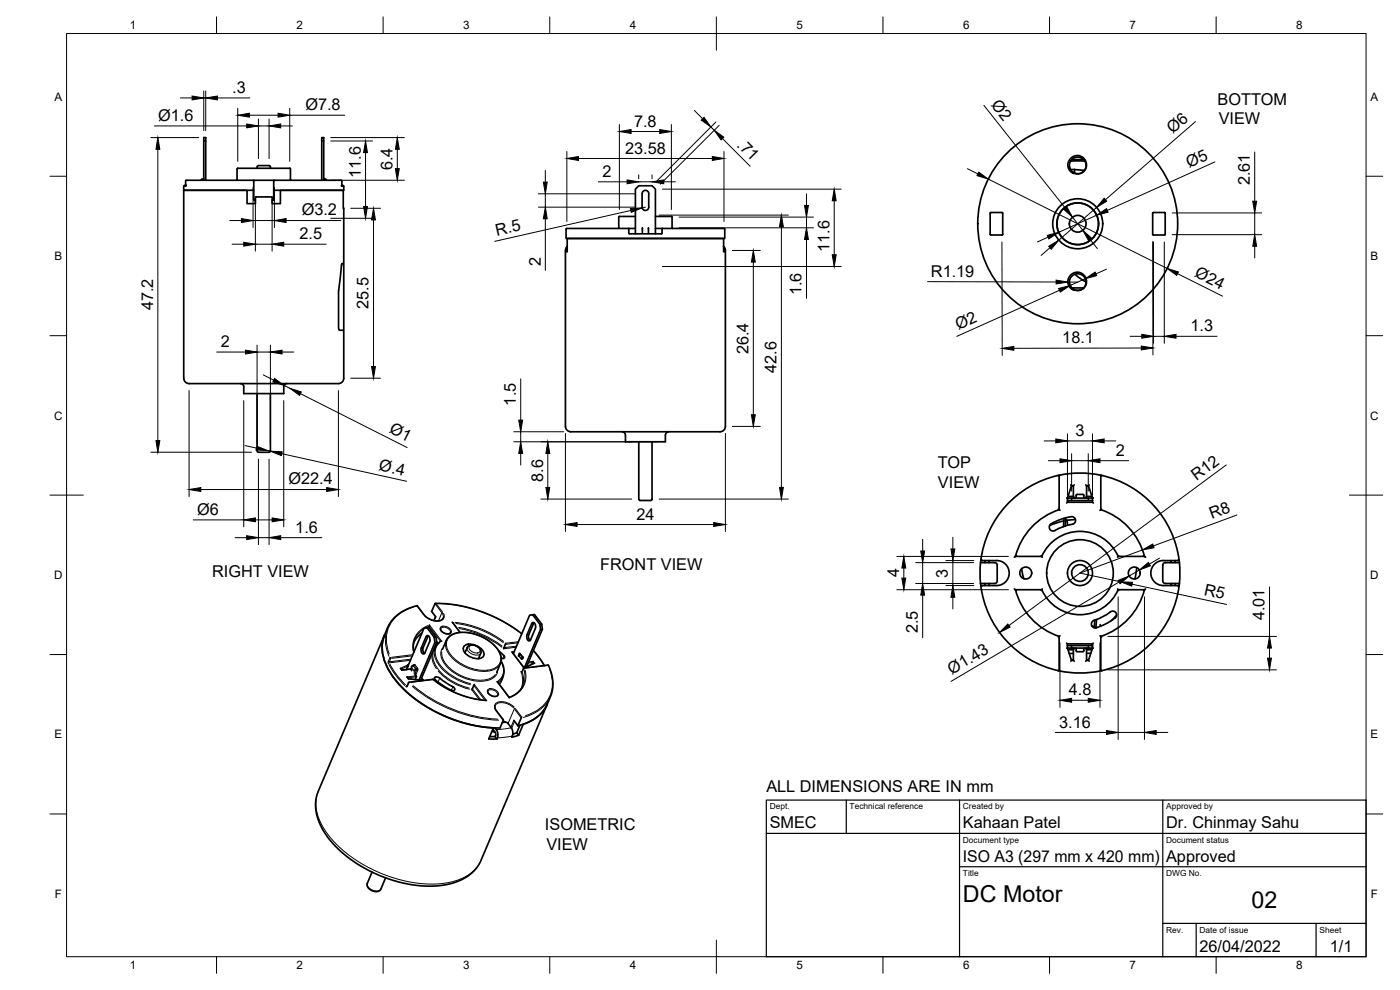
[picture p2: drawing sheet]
<svg xmlns="http://www.w3.org/2000/svg" width="420mm" height="297mm" viewBox="0 0 420 297" stroke-linecap="round" stroke-linejoin="round" font-family="sans-serif">
<!-- layer: Visible -->
<g fill="none" stroke="#000" stroke-width=".51">
<path d="M55.7 55.5v-1.2l.2-.2h46.5l.2 .2v1.5M55.7 55.5v.3M61.2 53.5l-.9 .6M61.2 54.1v-12.8h.5v12.8M61.2 42.3h.5M71 54.1l.1-.2 .1-3.2 .2-.2h15.6l.2 .2v3.2l.2 .2M75.9 54.1l.3 .2v2.8h-21.1h19v4h2.5v-2h5.1v2h2.5v-4h18.8l.2 56.4a2.18 2.18 0 0 1-2.7 1.6h-42.7a2.19 2.19 0 0 1-2.7-1.6l.1-57.6 .5-.2v-.2M76.2 57.1v2.9l.4 .1M77.2 50.1v.4M77.2 50.1a.99 .99 0 0 1 1.3-.4h1.3a1.04 1.04 0 0 1 1.4 .4M81.2 50.1v.4M82.1 57.1v2.9l-.4 .1"/>
<path d="M82.4 54.1l-.3 .2v2.8h21.1v-1.2l-.6-.2v-.2M96.6 54.1v-12.8h.6v12.8M96.6 42.3h.6M97.2 53.5l.8 .6M193 57.4a1.01 1.01 0 0 1 1.1-.2 1.01 1.01 0 0 1 .6 .9v4a1.01 1.01 0 0 1-1 1 1.01 1.01 0 0 1-1-.9v-4.1zM320.9 49.9l.3 .8 .7 .9M321 49.9v-.9l.4-.8 1.3-.9h1.6l.8 .5 .5 .6 .3 1.5-.2 .8-.6 .8-1.5 .6-.9-.1-.8-.4M321 49.9l.3 1 1 1.2-1.3-1-.5-1.4a2.77 2.77 0 0 1 2.5-3.1 2.77 2.77 0 0 1 3 2.6 2.77 2.77 0 0 1-2.7 2.9l-1.4-.5M321.6 47.9h3.6M322.5 50.9v1.1M322.5 50.9l2.9 .2M322.5 50.9h-1.2"/>
<path d="M325.6 48.4h-4.3M103 79.1h-.3l-.2 .4-.9 7.6M169.7 75.1v52.8a2.15 2.15 0 0 0 2.6 1.6h42.8a2.18 2.18 0 0 0 2.6-1.6v-52.8M170.2 74.1l-.3 .7-.1 .8h.4v-4h47v4h.4l-.1-.8-.3-.7M170.2 74l-.5 1.1M185.9 64.9h4.8M185.9 64.9l-.2 .2v3.2l-.2 .2M188.5 68.5l.4 1.7h9.6l.2-.2v-1.3M190.7 70.2v-13.5l1-1h4l1 1v13.5M190.7 68.5h-20.7l-.1 3.1h47.6l-.1-3.1h-20.7M192.8 68.4v1.4M194.6 68.4v1.4"/>
<path d="M196.7 64.9h4.8M198.9 68.5l-.2 .2M201.5 64.9l.2 .2M201.7 65.1v3.2l.2 .2M217.2 74l.5 1.1M297.2 63.9v6.5M297.2 70.2l.2 .3h3.3M300.7 63.8h-3.3l-.2 .2M300.7 63.8l.2 .2M300.9 70.2l-.2 .3M300.9 63.9v6.5M345.9 63.9v6.5"/>
<path d="M345.9 70.2l.3 .3h3.2M349.4 63.8h-3.2l-.3 .2M349.5 63.8l.2 .2M349.7 70.2l-.2 .3M349.7 63.9v6.5M101.6 87.1v11.3l.3 .7h1.1M320.9 84.9l.3 .8 .7 .9M321 84.9v-.9l.4-.8 1.4-1 1.6 .1 1.2 1.1 .3 1.5-.2 .8-.6 .8-1.4 .6-1.1-.1-.7-.4M321 84.9l.4 1.2 1 .9-.7-.2-.7-.6-.5-1.6a2.77 2.77 0 0 1 2.6-3 2.77 2.77 0 0 1 2.9 2.7 2.77 2.77 0 0 1-2.8 2.8l-1.3-.5M321.6 86.4h3.6M322.6 82.3l3.3 2.3M72.2 115.1a.97 .97 0 0 1 1 1v2h12v-2a1.01 1.01 0 0 1 1-1"/>
<path d="M77.2 118.1v17.2M81.2 118.1v17.2l-.4 .4M77.2 135.3l.4 .4M77.6 135.7h3.2M186.7 129.5a1.01 1.01 0 0 1 1 1.1v2h12v-2M191.7 132.6v17.2a.97 .97 0 0 0 1.3 .4h1.4a1.01 1.01 0 0 0 1.3-.4v-17.2M200.7 129.5a1.01 1.01 0 0 0-1 1.1M315.2 157.4a14.8 14.8 0 0 1 6.6-2.4 1.16 1.16 0 0 1 1 1.2 1.16 1.16 0 0 1-1 1.1 16.1 16.1 0 0 0-5.5 2 1.15 1.15 0 0 1-1.2-.5 1.15 1.15 0 0 1 .1-1.4zM317.6 142.7a30 30 0 0 0-23.3 25.5M317.6 142.7l.3 .2v10a20 20 0 0 0-13.1 14M317.6 152.8l.5 .3M319.3 156.3l-4.3 1.4"/>
<path d="M319.3 155.5l-.1 2.5M319.9 155.4l-.2 2.4M320.1 149.4h.3M320.2 156.1l-.4 .1M320.2 156.1l.2 1.2M320.4 149.4h7.5M320.4 149.4v.8h7.5M320.4 150.2v.5h7.5M320.4 150.7l-.3 .2M320.5 148.9h1.6M321.4 145.5l.2 .2M321.6 149.4v.8"/>
<path d="M322.4 149.2l-.3 .2v-3.7h-.5l-1.2 3.7M322.4 145.5l-.3 .2M322.7 155.9l-2.5 .2M323 148.6v.6l-.2 .2M325.2 148.6l-.2-.3h-1.8l-.2 .3M325.2 148.6v.6l.3 .2M325.8 149.2l.3 .2v-3.7h.6l1.2 3.7M325.8 145.5l.3 .2M326.1 148.9h1.6M326.6 149.4v.8M326.9 145.5l-.2 .2M327.9 150.7l.2 .2"/>
<path d="M327.9 149.4v1.3M328.1 149.4h-.2M330.2 142.5l.5 .1M330.2 142.5a33.9 33.9 0 0 0-12.6 .1M330.4 152.9a20 20 0 0 1 13.1 14M330.4 152.9l-.3 .2M330.4 142.9v10M330.6 152.8l-.2 .1M330.7 142.7a30 30 0 0 1 23.2 25.5M330.7 142.7l-.3 .2M294.3 175.1v.6M294.3 168.8l-.2 3.1 .2 3.2"/>
<path d="M294.3 168.8h4.2a.72 .72 0 0 1 .8 .8v4.7l-.2 .5-.6 .3h-4.2M294.3 168.2h4.8a3.8 3.8 0 0 1 3.8 3.7 3.8 3.8 0 0 1-3.8 3.8h-4.8M294.3 175.7l.3 .2M294.3 168.2v.6M294.3 175.7a30 30 0 0 0 23.3 25.5M294.6 167.9l-.3 .3M295.5 175.1l.1 .6M295.6 168.2l-.1 .6M296.8 175.1l.1 .6M296.8 168.4v.4M296.9 168.2l-.1 .2M304.4 176.7l.4 .2"/>
<path d="M304.8 166.9l-.4 .3M304.8 176.9l.3 .3M304.8 166.9h7.9M304.8 176.9h7.9M304.8 176.9a20 20 0 0 0 13.1 14M305.1 166.7l-.3 .2M306.6 170.6l.6 3M312.5 166.7l.2 .2M312.7 176.9l-.2 .3M312.7 166.9l.1 .3M312.8 176.7l-.1 .2M335.4 176.7l.2 .2"/>
<path d="M335.6 166.9a12.5 12.5 0 0 0-11.5-7.5 12.5 12.5 0 0 0-11.4 7.5M335.6 176.9a12.5 12.5 0 0 1-11.5 7.5 12.5 12.5 0 0 1-11.4-7.5M335.6 176.9l.1 .3M335.6 166.9l-.2 .3M335.6 176.9h7.9a20 20 0 0 1-13.1 14M335.6 166.9h7.9M335.7 166.7l-.1 .2M341.1 170.3l-.5 3.4M343.2 166.7l.3 .2M343.5 166.9l.3 .3M343.8 176.7l-.6 .5M351.4 168.2v.6"/>
<path d="M351.4 175.1v.6M352.6 168.2l.1 .6M352.7 175.1l-.1 .6M353.6 167.9l.3 .3M353.9 168.2l.1 .6M353.9 175.7a30 30 0 0 1-23.2 25.5M353.9 168.2h-4.8a3.8 3.8 0 0 0-3.7 3.7 3.8 3.8 0 0 0 3.7 3.8h4.8M353.9 175.7l-.3 .2M353.9 168.8h-4.2l-.5 .2-.2 .6v4.7l.2 .5 .5 .3h4.2M354 168.8l.1 3.1-.1 3.2M354 175.1l-.1 .6M115.4 190.6l-19.9 46.8-.5 1.7-.3 2.1 .4 3.3 .8 2.5 1.2 2.4 2.6 3.4 3 3 3.3 2.6 3.2 2 4.8 2.3 3.8 1.4 4.8 1.2 4.1 .5h4l3.9-.5 3.1-1 2.8-1.5 1.9-1.6 1.9-2.9 19.9-47"/>
<path d="M115.4 190.6a12.8 12.8 0 0 0 2.4 12.2 41.4 41.4 0 0 0 27.5 15.4l4.8 .2 .9-2.3-.2-.3M115.4 190.6a12.5 12.5 0 0 0 2 11.7 40.1 40.1 0 0 0 24.1 15.2l6.6 .9-1.4 3.3h2.4M122.4 199.5l.1 .3M122.5 199.8l-.5 1.1 5.3-12.4 .9-.2 2.1 2.9 .2 1.6-4.7 11.2M124.2 199.6l-.7 .3v1.3M124.5 191.7l-.5 2 .2 2M125.2 181.8l-3 .9-2 1.1-1.5 1.2-1.9 2.4-1.4 3.2M125.2 181.7l2.2 3 1.8 1.2 2.3 .4 .9-.2 .6-.6M127 194.3l-.1 1 .5 .8M128 190.8l.3-.1a1.32 1.32 0 0 1 .7 1.8l-1.5 3.3-.4 .4a1.3 1.3 0 0 1-.7-1.8zM128.2 188.3h.5l2.2 2.9 .2 1.5-4.8 11.2M128.5 190.8l-1.5 3.5"/>
<path d="M128.9 187.5l-.3 .8M130.7 181l3.2 .2 3.8 .5 3.9 .9 3.4 1.1 6.1 2.8 5.5 3.6M130.7 185l-.5 1.2M130.9 191.2h-.6M130.9 181.1h-.4l-1 2.4 1.3 1.6M131.1 192.7l-.6 .1M132.2 188.6l.3 .8 1 .6 1.1 .2 .6-.3M132.5 192.3l-1.3 1.1-1 1.9M132.8 194.8l1.5-3.3 .8-.8 1.4-.6 1.8-.4h1.5l2.1 .4 2.2 .7 2.1 1.1 1.9 1.5 1.2 1.4 .8 1.3 .3 1.2v1.3l-1.3 3.1M135.7 186.7l2.4 3M139.5 193.7a4.4 4.4 0 0 1 5.8 2.4 1.63 1.63 0 0 1-2.2 1.5 4.5 4.5 0 0 1-4.1-2.8l.2-.8zM139.5 195.9l.8-1.7 .4-.5 1.1-.2 1.1 .3 1 .7 .5 .9-.8 2.2"/>
<path d="M149.7 195.3l1.3 1.1a.73 .73 0 0 1 .4 1l-1 .1M150.4 198.4l.6 1.2 .3 1.6-.2 1.4-.6 1.3M151.8 193l-.6 1.7M153.6 195.6l3.5 4.6 1-.2M154.1 196.1l4.9-11.5 .9-.1 2.1 2.8 .2 1.6-4.7 11.2M156 196.1l.1 .1M156.1 196.2l.8 1-.1 .4M159.6 187.2l-1.4 3.3-.1 .8a.81 .81 0 0 0 1 .9l.2-.3M159.6 187.1l.4-.3a1.32 1.32 0 0 1 .7 1.8l-1.5 3.3M159.9 184.5l.5-.1 2.2 2.9 .2 1.5-4.8 11.3M160 198.4l-.4 .9M160.1 195.2l2 2.5 1.3 2"/>
<path d="M160.2 186.8l-1.6 3.8v.8l.5 .8M160.4 199l-2.3 1M162.6 187.3h-.6M162.8 188.8l-.6 .1M317.9 191v10l-.3 .2M317.9 191l-.3 .1M318.1 190.8l-.2 .2M320.1 193l.3 .2M320.4 194.4h7.5M320.4 193.7h7.5v.7M320.4 193.2h7.5v.5M320.4 194.4l1.2 3.7h.5v-3.7l.3 .3"/>
<path d="M320.4 193.2v1.2M320.4 194.4l-.3 .1M320.5 195h1.6M321.6 198.1l-.2 .3M321.6 193.7v.7M322.1 196.1h-1.2M322.1 198.1l.3 .3M322.8 194.4l.4 1.1h2v-.8l.3-.3M326.1 198.1l-.3 .3M326.6 193.7v.7M326.7 198.1l.2 .3M327.4 196h-1.3"/>
<path d="M327.7 187.8l.7 .3M327.7 194.9l-1.6 .1M327.9 194.4l-1.2 3.7h-.6v-3.7l-.3 .3M327.9 194.4l.2 .1M328.1 193l-.2 .2M328.6 186.1l-.2 2.2M328.9 188.3h.1M329.1 185.9l-.2 2.5M330.1 190.8l.3 .2M330.2 187.4v.5M330.4 191l.2 .1M330.4 191v10"/>
<path d="M333.2 183.6a16.9 16.9 0 0 1-5.2 2.7 1.15 1.15 0 0 0-.4 1.4 1.15 1.15 0 0 0 1.4 .6M333.2 183.6a1.15 1.15 0 0 1 1.7 .2 1.15 1.15 0 0 1-.2 1.6M334.6 185.4a17.1 17.1 0 0 1-5.6 2.9M335.1 184.6l-1.6 1.6M120.2 200.5l.4 .5 2.7-.3 .2 .3M120.6 201v.1M122.1 203.1l.5 .6M122.6 203.7l3.2 .3 1-.1M122.6 203.6v.1M123.3 200.7l-.1 .1M124.6 202.5l.3 .4M124.8 202.8l.2 .3-.4 .8"/>
<path d="M125.8 204l.1 .1M126.8 203.9h.2M129.9 203.8l3.3 2.3 4.5 2.2 4.7 1.4 3.6 .5M129.9 203.9h.1M129.9 203.8l-7.1 .9-.6 1.2M130.4 203.3l.5-.2 .7 .2 4.3 2.8a.75 .75 0 0 1 .6 .9l-.2 .1a8.5 8.5 0 0 1-4.6-2.2l-1.2-1.1zM142.4 205.4l-.8 1.5M146.4 207.4l.2 .7 1.1 .7 1.1 .1 .5-.3M148 218.9l.7 1v.8M148.2 218.4l-.3 .9M148.6 218.4l.8 1.5v1l-.3 .8M148.6 211.7l.2 1.2 2.2 3"/>
<path d="M149.2 204.5l3.6 4.8M150.7 216.8l1.2-.1 .4 .2 1.3 1.6 .3 1.2-.3 1.5 2-.6M152.8 209.3v.1M154.2 216.1l1.2 1.6M155.1 219.9l-1.2 .3M156 217.6l-.9 2.3 .5 .7M156.5 215.1l-1.1 2.6M157.1 205.5l-.9 1.5-.9 .8-2.5 1.5M157.1 200.2h.1M157.2 200.5l7.2-.9a10.7 10.7 0 0 1 .8 9.4l-1 2.3M157.4 200.5h-.3l-.4 1.1h-.3M158.1 200l.1 .1"/>
<path d="M164.2 211.3a11.9 11.9 0 0 1-8.8 6.5M164.2 211.3a11.3 11.3 0 0 1-7.1 6l-1.5 3.3M317.6 201.2l.5 .1M330.2 201.3a30 30 0 0 1-12.1 0M330.4 201l.3 .2M330.7 201.2l-.5 .1M148.6 221l.5 .7M148.6 221h-1.6M148.7 220.7l-.1 .3M111.7 261.7l-1.5 3.6 .3 1 1.1 .9 1.5 .3 .9-.4 1.7-3.7"/>
<circle cx="323.4" cy="67.1" r="7.5"/>
<circle cx="323.4" cy="67.1" r="6.3"/>
<circle cx="323.4" cy="67.1" r="2.51"/>
<circle cx="323.4" cy="67.1" r="30"/>
<circle cx="307.8" cy="171.9" r="1.79"/>
<circle cx="324.1" cy="171.9" r="2.51"/>
<circle cx="324.1" cy="171.9" r="3.8"/>
<circle cx="324.1" cy="171.9" r="10"/>
<circle cx="340.4" cy="171.9" r="1.79"/>
</g>
<g fill="#000" stroke="#000" stroke-width=".3">
<circle cx="55.7" cy="55.7" r=".24"/>
<circle cx="102.6" cy="55.7" r=".24"/>
<circle cx="155.7" cy="196.7" r=".24"/>
<circle cx="156.8" cy="197.2" r=".24"/>
</g>
<!-- layer: Visible Narrow -->
<g fill="none" stroke="#000" stroke-width=".3">
<path d="M116.2 188.7a11 11 0 0 0 .5 8.2M116.7 199.4a24.7 24.7 0 0 0 4.8 6.3M116.9 197.5l-.3 .9M117 199.2a24.4 24.4 0 0 0 4.7 6.3M117.2 197.2l-.2 .2 .1 .1 .2 .1v-.3M117.2 197.6l-.3 .9M122.3 199.5l-2 1M122.4 199.8l-1.9 .9M122.6 199.4l-.2 .1M122.9 198.1l-5.8 .7M123 197.8l-5.8 .7M123.4 196.8l-5.8 .7"/>
<path d="M123.5 196.5l-5.9 .7M123.9 199.7l-.4 .5M124 199.8l.7 .9M124 182.1a10.2 10.2 0 0 0-8 10.1l.8 4M124.2 199.5l.1 .1-.3 .1M124.4 199.7l.7 .9M124.5 199.5l-.2-.1-.2 .2M124.6 199.5l-.2 .1M124.6 199.5l.7 .9M125.3 181.9l1.7 2.4M126.4 190.3l-1.4 1.3-.8 1.5M126.6 189.8l-1.3 1-.9 1.3"/>
<path d="M127 194.3l-.5 .1M127 188.8l-1.4 1.2-1 1.5M127.1 184.4h.1M128.4 191l-.5 .1M128.4 187.7a6.6 6.6 0 0 0-4.4 7.6M128.7 187.9l-1 .5M128.9 188.1l3.1 4.1M129.1 187.8l3.3 4.3M129.7 196v1.9l.5 1.3 .8 1.4M130 195.9a7.4 7.4 0 0 0 3.2 6.7 18.4 18.4 0 0 0 7.6 3.8M130.4 194.9a7.4 7.4 0 0 0 3.2 6.7 18.4 18.4 0 0 0 7.6 3.8M130.6 194.3l-.5 .7"/>
<path d="M130.6 181.3l1.9 2.4M130.7 185.1l-.4 1.1M131 181.2l1.8 2.4M131 192.9l.3 .3M131 192.5l.5 .5M131.9 192.8a4.4 4.4 0 0 0-.4 5.9 15.9 15.9 0 0 0 9.7 6.4M132.2 181.1a43.3 43.3 0 0 1 23.3 8.3M132.2 188.2a2.25 2.25 0 0 1 3.3 1.4 1.96 1.96 0 0 1-3.2-.4l-.2-.3zM132.3 188.5a1.95 1.95 0 0 1 2.9 1.2M132.5 184l-.9 2.2M132.6 195.6a7.3 7.3 0 0 0 4.1 6.2 11.8 11.8 0 0 0 10.7 1.6l1.3-1M132.6 194.7a4.9 4.9 0 0 0 1.5 5.4 13.6 13.6 0 0 0 12.8 3.9 3.8 3.8 0 0 0 2.4-2.2"/>
<path d="M132.7 183.9l.3 .8v.7M132.8 183.7l-.2 .2M133.1 184a1.61 1.61 0 0 1-.2 1.9 1.61 1.61 0 0 1-1.8 .5l-2-.5-1.7-1.2M133.7 192.9a7.3 7.3 0 0 0 4.1 6.3 11.8 11.8 0 0 0 10.7 1.6l1.3-1M134.6 191.4a7.6 7.6 0 0 1 7.8-1.1 11.7 11.7 0 0 1 7.7 6.1 3.6 3.6 0 0 1-3.7 4.7 13.1 13.1 0 0 1-11.8-5.7 3.6 3.6 0 0 1 0-4zM135.8 186.8l2.1 2.8M136.5 186.7a29.8 29.8 0 0 1 14.6 5.8M136.8 187.1a29.6 29.6 0 0 1 14.2 5.7M137.6 188.2a29.8 29.8 0 0 1 13.1 5.6M137.9 188.6a29.4 29.4 0 0 1 12.7 5.6M140.2 194.4a2.75 2.75 0 0 0 4 1.7M140.9 193.9a2.18 2.18 0 0 1 3.2 1.4 1.53 1.53 0 0 1-2.3 .3 1.35 1.35 0 0 1-.9-1.7z"/>
<path d="M150.6 198.9a4.1 4.1 0 0 1-1.1 5.4M151.2 196.8l-.3 .8M153.8 195.8l3.1 4.2M154.2 195.9h-.3M154.3 195.5l-.7 .1M154.7 194.2l-3.3 .4M154.8 193.9l-3.4 .4M155.3 192.9l-3.4 .4M155.4 192.6l-3.4 .4M155.7 196.1l.2 .1M155.8 196.7l-.1 .1M155.8 196.9l.6 .9"/>
<path d="M155.8 196.8l.7 .9M156 196.2l.2 .1M156 196h.1M156 196v.1M156 196l-.3 .1v.7M156 196.1l-.2 .7M156.1 196.1l.7 .9M156.1 196.3l-.3 .4M156.2 196.3l.6 .9M156.8 197h.1M156.8 197v.1M156.8 197.2l.1 .4-.4 .3 .3-.3"/>
<path d="M156.9 197.5v.1M156.9 197.4l-.4 .3M158.7 190.4l-.5 .1M159.8 198.8l-1.3 .1M159.9 198.8l.2 .3M159.9 198.4l-1.2 .2M160 198.5l.4 .5M160.1 187.1l-.5 .1M160.2 195.5l3 4M160.3 199.1l-2 .9M164.1 199.7l-6.3 .8M164.4 199.6l.2 .1"/>
<path d="M120.2 200.6l.4 .5M122 205.8l-.2 .2M122.1 203.1l.4 .6M122.2 205.8l-.1 .3-.3-.1M122.2 205.8h.1M122.2 205.8h-.2l.2 .1M122.6 205l-.3 .9M122.7 203.7l3 .4M122.8 204.7l-.2 .1M123.1 200.8l-2.4 .3M123.3 200.8l.2 .4M123.5 200.1v.1"/>
<path d="M123.5 200.3v.9M123.5 200.3l.8 .9 .4-.5M123.8 206a43.6 43.6 0 0 0 25.8 10.1M124 205.7a43.2 43.2 0 0 0 25.4 10.1M124.3 201.3v.9M124.5 202.4l.2 .4M124.6 202.8l-2.4 .3M124.7 200.7l.1 .3M124.8 201l-.5 .2M124.8 203.1l-2.3 .3M124.9 202.3l-.2 .3M125.1 201l-.5 1.1v-.8"/>
<path d="M125.1 200.6l-.3 .1M125.1 200.6v.4M125.1 201h-.3M125.1 200.7l.2-.2 .1 .4h-.3M125.4 201.2l-.5 1-.3-.1-.1 .3M126.4 203.7l.2 .2M126.6 203.4l.4 .5-1.1 .2M129.6 203.9l-6.4 .8M130.6 204.4a29.9 29.9 0 0 0 14.6 5.7M131.5 201.3a17.7 17.7 0 0 0 9.5 5.5M131.9 203.5l-.4 1.1M135.9 206.1l-.4 1"/>
<path d="M141.7 207.1l2 2.7M141.9 206.8l2.3 3M142.3 205.9l3.1 4M142.5 205.6l3.3 4.4M146.4 207a2.25 2.25 0 0 1 3.3 1.4 1.96 1.96 0 0 1-3.2-.4l-.2-.4zM146.5 207.2a1.95 1.95 0 0 1 2.9 1.3M147.7 219.3l.3 .3M147.9 219.3h.1M147.9 219.2l.1 .1M147.9 219.2l-.1 .1M147.9 219.2h.1M148 219.3v.3"/>
<path d="M148.1 218.4l-.3 .9M148.3 219.3h-.3M148.5 219.6h-.5M148.7 211.5a4.1 4.1 0 0 1 5.4 .9M148.9 213.2h.1M148.9 213.3l1.8 2.4M149.4 204.8l3.2 4.3M149.5 204.7l1.4-1.7-.2 1-.7 1.3M150.5 204l-.7 1.1M150.9 216.5l.4 .2M151.1 216.2l.6 .5M151.2 218.7l-2.1 .2"/>
<path d="M153.3 218.4l-1.9 .3M154.2 216.2l-.8 1.9M154.3 212.9l-1.7 4M154.3 212.1a4.9 4.9 0 0 0-5.4-1.1 1.38 1.38 0 0 0-.3 1.8M154.4 216.5l-.8 1.9M154.5 212.8l1.8 2.5M154.6 212.5l-.3 .2M154.7 212.6l1.7 2.4M156.5 201.9l.3 2.8-.5 2M156.7 201.5l-.3 .1M156.8 201.8l.3 1.8-.2 2.2M157.2 200.8l.3 2.7-.3 1.8"/>
<path d="M157.6 201.1a6.6 6.6 0 0 1-4.2 8M158.1 200.1l-1 .1M164.9 200.7a9.9 9.9 0 0 1-5.8 13.5l-1.4 .5M165 209.4a12 12 0 0 1-7.9 5.9M94.9 239.8a17 17 0 0 0 5.8 13.3 42 42 0 0 0 32.3 12 14.9 14.9 0 0 0 10.1-4.9M153.6 220.9l-4.1 .5M110.2 265.2a2.75 2.75 0 0 0 4 1.7"/>
<circle cx="116.7" cy="198.7" r=".2"/>
</g>
<circle cx="124.2" cy="199.6" r=".11" fill="#000" stroke="#000" stroke-width=".3"/>
<!-- layer: Visible -->
<circle cx="155.7" cy="196.8" r=".25" fill="#000"/>
<!-- layer: Border -->
<g fill="none" stroke="#000" stroke-width=".3">
<path d="M20 10.1h390v276.9h-390zM65 5.1v5M115 5.1v5M165 5.1v5M215 5.1v10M265 5.1v5M315 5.1v5M365 5.1v5M15 52.9h5M410 52.9h5M15 100.7h5M410 100.7h5"/>
<path d="M15 148.6h10M405 148.6h10M15 196.4h5M410 196.4h5M15 244.2h5M410 244.2h5M65 287v5M115 287v5M165 287v5M215 282.1v9.9M265 287v5M315 287v5"/>
<path d="M365 287v5"/>
</g>
<!-- layer: TitleBlock -->
<path d="M230 240.1h180v46.9h-180zM230 250h180M254 240.1v9.9M288 240.1v46.9M349 240.1v46.9M288 260.1h122M349 277.1h61M359 277.1v9.9M395 277.1v9.9" fill="none" stroke="#000" stroke-width=".36"/>
<!-- layer: Dimensions -->
<g fill="none" stroke="#000" stroke-width=".3">
<path d="M46.3 37.8h27.7M54.1 29.4h3.6M61.2 27.3v11.9M61.2 29.4h.5M61.7 27.3v11.9M65.3 29.4h9.7M71.4 32.5v15.9M74.8 34.6h8.7M77.6 35.7v11.9M77.6 37.8h3.2M80.8 35.7v11.9M84.2 37.8h3.6"/>
<path d="M87 32.5v15.9M87 34.6h16.4M185.9 37.4v25.5M189.4 39.5h8.6M201.5 37.4v25.5M208.4 33.2l2.5 2.4M213.3 38.1l1.1 1M214.8 36.6l-17.6 17.7M215.8 37.6l-17.6 17.7M295.3 31.6l24.4 30.8M358.8 36.5l-27.1 23.4M45.3 41.3h14.3"/>
<path d="M47.4 44.8v87.4M75.9 56.2v12.1M82.4 56.2v12.1M99.3 42.3h12.5M99.3 54.1h22M99.3 41.3h22M109.7 45.8v16.2M119.2 44.8v5.8M161.6 58.2h29M163.7 51.1v3.5M163.7 58.2v4M170.1 45.5v20.9"/>
<path d="M173.6 47.5h40.2M179.6 54.6h8.6M191.7 52.5v1.1M191.7 54.6h4M195.7 52.5v1.1M198.8 56.8h53.7M199.2 54.6h3.5M216.8 41.6l8.3 8.3M217.3 45.5v20.9M242 58.2v3.4M290.3 50.6l3.2 1.6M296.6 53.7l53.7 26.8"/>
<path d="M364.6 48.6l-32.3 14.5M376.6 45.6v14.8M69 66.2h3.5M69.7 73.3h3.5M75.9 66.2h6.5M76.6 61.2v14.2M76.6 73.3h5.1M81.7 61.2v14.2M85.2 73.3h12.7M85.9 66.2h16.4M99.3 65.5h12.5M105.2 62.5h9"/>
<path d="M112.1 66v44M161.6 62.2h29M163.7 65.6v15.5M189.3 63.1l-40.8 9.3M193.7 62.2l-1 .2M197.8 64.5h38.8M198.8 80h53.7M203.8 65.1h40.3M203.8 68.4h40.3M219.8 75.1h8.4M226.1 78.6v45.8M234.5 68v78.2"/>
<path d="M242 65.1v3.3M242 71.8v17.7M250.4 60.2v16.2M300.7 72.6l.1 34M314.5 71.1l-3.2 1.5M315.1 74.3l-2.6 2.3M321.9 65.2l3.1 3.9M327.2 71.8l2.1 2.8M329.1 62.2l-11.3 9.9M329.1 64.6l-11.4 5.1M345.9 72.5l.1 34M346.2 72.6v30.4"/>
<path d="M349.4 72.6v30.4M351.8 70.4h26.9M351.8 63.9h26.9M376.6 63.9v6.5M376.6 73.9v3.5M278.4 84.5l38.5 .1M317.9 87.1l-30.8 13.8M320.5 84.6h2.9M325.7 83.6l-4.6 2.1M332.1 80.8l-3.2 1.4M353.4 82.1l13.5 6.8M56.7 117.2v31.8"/>
<path d="M65 105.6h8.7M77.2 103.5v29.7M77.2 105.6h4M79 112.5l3.1 1.6M81.2 103.5v29.7M84.6 105.6h3.6M85.3 115.6l1.7 .9M90.2 118.1l32 16.2M101.6 117.2v31.8M105.2 113.5h9M156.3 113.7v12.4M339.2 100.9h3.5"/>
<path d="M342.5 104.4l-38.2 .1M346.2 100.9h3.2M352.9 100.9h12.4M45.3 135.7h30.2M73.2 120.2v37.9M73.5 133.7l3.4 .7M77.6 137.8v25.6M80.4 135.2l.7 .2M80.8 137.8v25.6M84.6 136.1l37.4 8.3M85.2 120.2v37.9M154.2 132.6h43.4"/>
<path d="M154.2 129.5h15M156.3 129.5v3.1M156.3 136v3.5M164.4 136v10.2M169.7 130.1v29.4M217.7 130.1v29.4M219.8 127.9h8.4M313.4 132.3h3.5M314.6 138.2h3.5M320.4 130.2v18.4M320.4 132.3h7.5M321.6 136.1v11.2"/>
<path d="M321.6 138.2h5M326.6 136.1v11.2M327.9 130.2v18.4M330.1 138.2h8.6M331.4 132.3h3.5M368 139.5l-65.2 48.2M58 156h15.2M60.3 146.9h37.7M76.6 156h5.1M162.3 149.7h27.3M173.2 157.4h41M197.8 149.7h38.8"/>
<path d="M371.2 154.5l-25 9.3M70.5 161.3h3.5M77.6 161.3h3.2M84.2 161.3h12.4M269.1 166.9h33.5M269.1 176.9h33.5M271.3 170.4v3M274.8 168.8h17.4M274.8 175.1h17.4M276.9 161.8v3.5M276.9 168.8v6.3M276.9 178.6v12.7"/>
<path d="M283.9 168.2h8.3M283.9 175.7h8.3M286 161.2v3.5M286 168.2v7.5M286 179.2v3.5M335.6 179.1v42.8M335.9 174.6l-50.5 29.9M339.8 175.3l28.3 6.1M341.9 171l-3 1.9M342.9 165l-18.8 6.9 12.2 2.7M343.5 179.1v42.8M348 167.5l-3 1.8"/>
<path d="M381 176.1v14.9M318.1 192.9v19.3M330.1 192.9v19.3M332.5 191h50.6M381 194.4v3.1M316.7 219.8h15.4M321.6 210.1h5M332.5 201h50.6M335.6 219.8h7.9M347 219.8h3.5"/>
</g>
<g fill="#000" stroke="#000" stroke-width=".3">
<path d="M57.7 28.8l3.5 .6-3.5 .6zM61.7 29.4l3.6-.6v1.2zM74 37.2l3.6 .6-3.6 .6zM71.4 34.6l3.4-.6v1.1zM83.5 34l3.5 .6-3.5 .5zM80.8 37.8l3.4-.6v1.2zM185.9 39.5l3.5-.6v1.1zM198 38.9l3.5 .6-3.5 .5zM210.5 36l.8-.8 2 2.9zM47.4 41.3l.6 3.5h-1.2zM109.7 42.3l.6 3.5h-1.2zM118.7 50.6h1.1l-.6 3.5z"/>
<path d="M119.2 41.3l.6 3.5h-1.1zM163.1 54.6h1.1l-.5 3.6zM170.1 47.5l3.5-.5v1.1zM188.2 54l3.5 .6-3.5 .5zM195.7 54.6l3.5-.6v1.1zM213.8 47l3.5 .5-3.5 .6zM214.4 39.1l2.8 2.1-.8 .8zM293.7 51.7l2.9 2-3.4-1zM331.4 59.5l.7 .9-3 1.8zM72.5 65.6l3.4 .6-3.4 .6zM73.2 72.7l3.4 .6-3.4 .6zM81.7 73.3l3.5-.6v1.2z"/>
<path d="M82.4 66.2l3.5-.6v1.2zM109.1 62h1.2l-.6 3.5zM112.1 62.5l.6 3.5h-1.2zM163.7 62.2l.5 3.4h-1.1zM189.2 62.6l3.5-.2-3.3 1.3zM226.1 75.1l.6 3.5h-1.2zM234.5 64.5l.6 3.5h-1.2zM241.4 61.6h1.2l-.6 3.5zM242 68.4l.6 3.4h-1.2zM249.8 76.4h1.2l-.6 3.6zM250.4 56.8l.6 3.4h-1.2zM314.3 70.6l3.4-.9-2.9 2z"/>
<path d="M314.7 73.9l3.1-1.8-2.3 2.7zM319.2 62.8l1-.7 1.7 3.1zM325 69.1l2.6 2.4-.9 .7zM329.1 64.6l3-2 .4 1.1zM376.6 70.4l.5 3.5h-1.1zM376 60.4h1.1l-.5 3.5zM316.9 84l3.6 .6-3.6 .6zM317.7 86.6l3.4-.9-2.9 1.9zM325.7 83.6l3-2 .4 1.1zM350.3 80.5l3.4 1.1-.6 1zM73.7 105.1l3.5 .5-3.5 .6zM82.4 113.5l2.9 2.1-3.4-1z"/>
<path d="M81.2 105.6l3.4-.5v1.1zM87 116.5l3.4 1.1-.5 1zM111.5 110h1.2l-.6 3.5zM300.8 104.5l3.5-.6v1.2zM342.5 103.8l3.5 .6-3.5 .6zM342.7 100.3l3.5 .6-3.5 .6zM349.4 100.9l3.5-.6v1.2zM46.8 132.2h1.2l-.6 3.5zM77.1 133.9l3.3 1.3-3.6-.2zM81.1 135.4l3.6 .2-.3 1.1zM156.3 132.6l.5 3.4h-1.1zM155.7 126.1h1.1l-.5 3.4z"/>
<path d="M164.4 132.6l.6 3.4h-1.2zM225.5 124.4h1.2l-.6 3.5zM316.9 131.7l3.5 .6-3.5 .6zM318.1 137.7l3.5 .5-3.5 .6zM326.6 138.2l3.5-.5v1.1zM327.9 132.3l3.5-.6v1.2zM56.7 146.9l3.6-.6v1.2zM73.2 156l3.4-.6v1.2zM81.7 155.4l3.5 .6-3.5 .6zM98 146.3l3.6 .6-3.6 .6zM163.8 146.2h1.2l-.6 3.5zM169.7 157.4l3.5-.6v1.2z"/>
<path d="M214.2 156.8l3.5 .6-3.5 .6zM233.9 146.2h1.2l-.6 3.5zM74 160.7l3.6 .6-3.6 .6zM80.8 161.3l3.4-.6v1.2zM271.3 166.9l.5 3.5h-1.1zM270.7 173.4h1.1l-.5 3.5zM276.3 165.3h1.2l-.6 3.5zM276.9 175.1l.6 3.5h-1.2zM285.4 164.7h1.2l-.6 3.5zM286 175.7l.6 3.5h-1.2zM335.6 174.1l3.3-1.2-2.8 2.2zM336.3 174.6l3.6 .1-.3 1.2z"/>
<path d="M341.9 171l2.8-2.3 .5 1.1zM342.9 165l3-1.8 .5 1.1zM302.5 187.2l.6 1-3.1 1.6zM380.4 197.5h1.2l-.6 3.5zM381 191l.6 3.4h-1.2zM318.1 210.1l3.5-.6v1.2zM326.6 209.5l3.5 .6-3.5 .6zM332.1 219.2l3.5 .6-3.5 .6zM343.5 219.8l3.5-.6v1.2z"/>
</g>
<g font-size="7">
<text x="289" y="270.6">DC Motor</text>
<text x="375.6" y="272.3">02</text>
</g>
<g font-size="4.9">
<text x="69.7" y="27.9">.3</text>
<text x="91.7" y="33">Ø7.8</text>
<text x="297.2" y="31.6" transform="rotate(52 297.2 31.6)">Ø2</text>
<text x="365.4" y="31.5">BOTTOM</text>
<text x="47.5" y="36.2">Ø1.6</text>
<text x="190.3" y="38">7.8</text>
<text x="352" y="40.4" transform="rotate(-41 352 40.4)">Ø6</text>
<text x="365.7" y="37.3">VIEW</text>
<text x="187.6" y="46.1">23.58</text>
<text x="221" y="43.7" transform="rotate(45 221 43.7)">.71</text>
<text x="108.2" y="53.4" transform="rotate(-90 108.2 53.4)">11.6</text>
<text x="117.8" y="51.1" transform="rotate(-90 117.8 51.1)">6.4</text>
<text x="180.8" y="53.2">2</text>
<text x="356.9" y="50.4" transform="rotate(-24 356.9 50.4)">Ø5</text>
<text x="375.1" y="55.6" transform="rotate(-90 375.1 55.6)">2.61</text>
<text x="90.6" y="64.6">Ø3.2</text>
<text x="89.9" y="71.8">2.5</text>
<text x="149.1" y="70.8" transform="rotate(-13 149.1 70.8)">R.5</text>
<text x="248.9" y="75.5" transform="rotate(-90 248.9 75.5)">11.6</text>
<text x="162.3" y="79.9" transform="rotate(-90 162.3 79.9)">2</text>
<text x="279.4" y="83">R1.19</text>
<text x="358.3" y="82.8" transform="rotate(27 358.3 82.8)">Ø24</text>
<text x="240.6" y="88.7" transform="rotate(-90 240.6 88.7)">1.6</text>
<text x="46" y="93.1" transform="rotate(-90 46 93.1)">47.2</text>
<text x="110.6" y="92.7" transform="rotate(-90 110.6 92.7)">25.5</text>
<text x="287.6" y="99" transform="rotate(-24 287.6 99)">Ø2</text>
<text x="357.3" y="99.4">1.3</text>
<text x="66.3" y="104.2">2</text>
<text x="224.6" y="106.3" transform="rotate(-90 224.6 106.3)">26.4</text>
<text x="318.8" y="103">18.1</text>
<text x="233" y="111.8" transform="rotate(-90 233 111.8)">42.6</text>
<text x="154.8" y="121.7" transform="rotate(-90 154.8 121.7)">1.5</text>
<text x="116.6" y="129.7" transform="rotate(27 116.6 129.7)">Ø1</text>
<text x="322.8" y="130.8">3</text>
<text x="334.9" y="136.8">2</text>
<text x="113.5" y="141" transform="rotate(13 113.5 141)">Ø.4</text>
<text x="281.4" y="140.5">TOP</text>
<text x="86.6" y="145.3">Ø22.4</text>
<text x="163" y="144.5" transform="rotate(-90 163 144.5)">8.6</text>
<text x="281.5" y="146.3">VIEW</text>
<text x="359.1" y="144.4" transform="rotate(-36 359.1 144.4)">R12</text>
<text x="59.2" y="154.4">Ø6</text>
<text x="191" y="156">24</text>
<text x="363.7" y="155.7" transform="rotate(-20 363.7 155.7)">R8</text>
<text x="88.6" y="159.9">1.6</text>
<text x="63.7" y="173.2">RIGHT VIEW</text>
<text x="180.1" y="171">FRONT VIEW</text>
<text x="269.9" y="173.2" transform="rotate(-90 269.9 173.2)">4</text>
<text x="284.5" y="173.3" transform="rotate(-90 284.5 173.3)">3</text>
<text x="361.1" y="178.4" transform="rotate(12 361.1 178.4)">R5</text>
<text x="275.4" y="190.1" transform="rotate(-90 275.4 190.1)">2.5</text>
<text x="379.5" y="186.1" transform="rotate(-90 379.5 186.1)">4.01</text>
<text x="285.7" y="202.5" transform="rotate(-31 285.7 202.5)">Ø1.43</text>
<text x="320.8" y="208.6">4.8</text>
<text x="317.9" y="218.3">3.16</text>
<text x="230" y="237.7">ALL DIMENSIONS ARE IN mm</text>
<text x="163.6" y="249.2">ISOMETRIC</text>
<text x="231" y="248.5">SMEC</text>
<text x="289" y="248.5">Kahaan Patel</text>
<text x="350" y="248.5">Dr. Chinmay Sahu</text>
<text x="164" y="255">VIEW</text>
<text x="289" y="258.6">ISO A3 (297 mm x 420 mm)</text>
<text x="350" y="258.6">Approved</text>
<text x="360" y="285.5">26/04/2022</text>
<text x="399.1" y="285.7">1/1</text>
</g>
<g font-size="3.5">
<text x="39" y="8.8">1</text>
<text x="89" y="8.8">2</text>
<text x="139" y="8.8">3</text>
<text x="189" y="8.8">4</text>
<text x="239" y="8.8">5</text>
<text x="289" y="8.8">6</text>
<text x="339" y="8.8">7</text>
<text x="389" y="8.8">8</text>
<text x="16.3" y="30.2">A</text>
<text x="411.3" y="30.2">A</text>
<text x="16.3" y="78">B</text>
<text x="411.3" y="78">B</text>
<text x="16.2" y="125.9">C</text>
<text x="411.2" y="125.9">C</text>
<text x="16.2" y="173.7">D</text>
<text x="411.2" y="173.7">D</text>
<text x="16.3" y="221.6">E</text>
<text x="411.3" y="221.6">E</text>
<text x="16.4" y="269.4">F</text>
<text x="411.4" y="269.4">F</text>
<text x="39" y="290.8">1</text>
<text x="89" y="290.8">2</text>
<text x="139" y="290.8">3</text>
<text x="189" y="290.8">4</text>
<text x="239" y="290.8">5</text>
<text x="289" y="290.8">6</text>
<text x="339" y="290.8">7</text>
<text x="389" y="290.8">8</text>
</g>
<g font-size="2.5">
<text x="231" y="242.9">Dept.</text>
<text x="255" y="242.9">Technical reference</text>
<text x="289" y="242.9">Created by</text>
<text x="350" y="242.9">Approved by</text>
<text x="289" y="252.8">Document type</text>
<text x="350" y="252.8">Document status</text>
<text x="289" y="262.9">Title</text>
<text x="350" y="262.9">DWG No.</text>
<text x="350" y="279.9">Rev.</text>
<text x="360" y="279.9">Date of issue</text>
<text x="396" y="279.9">Sheet</text>
</g>
</svg>
